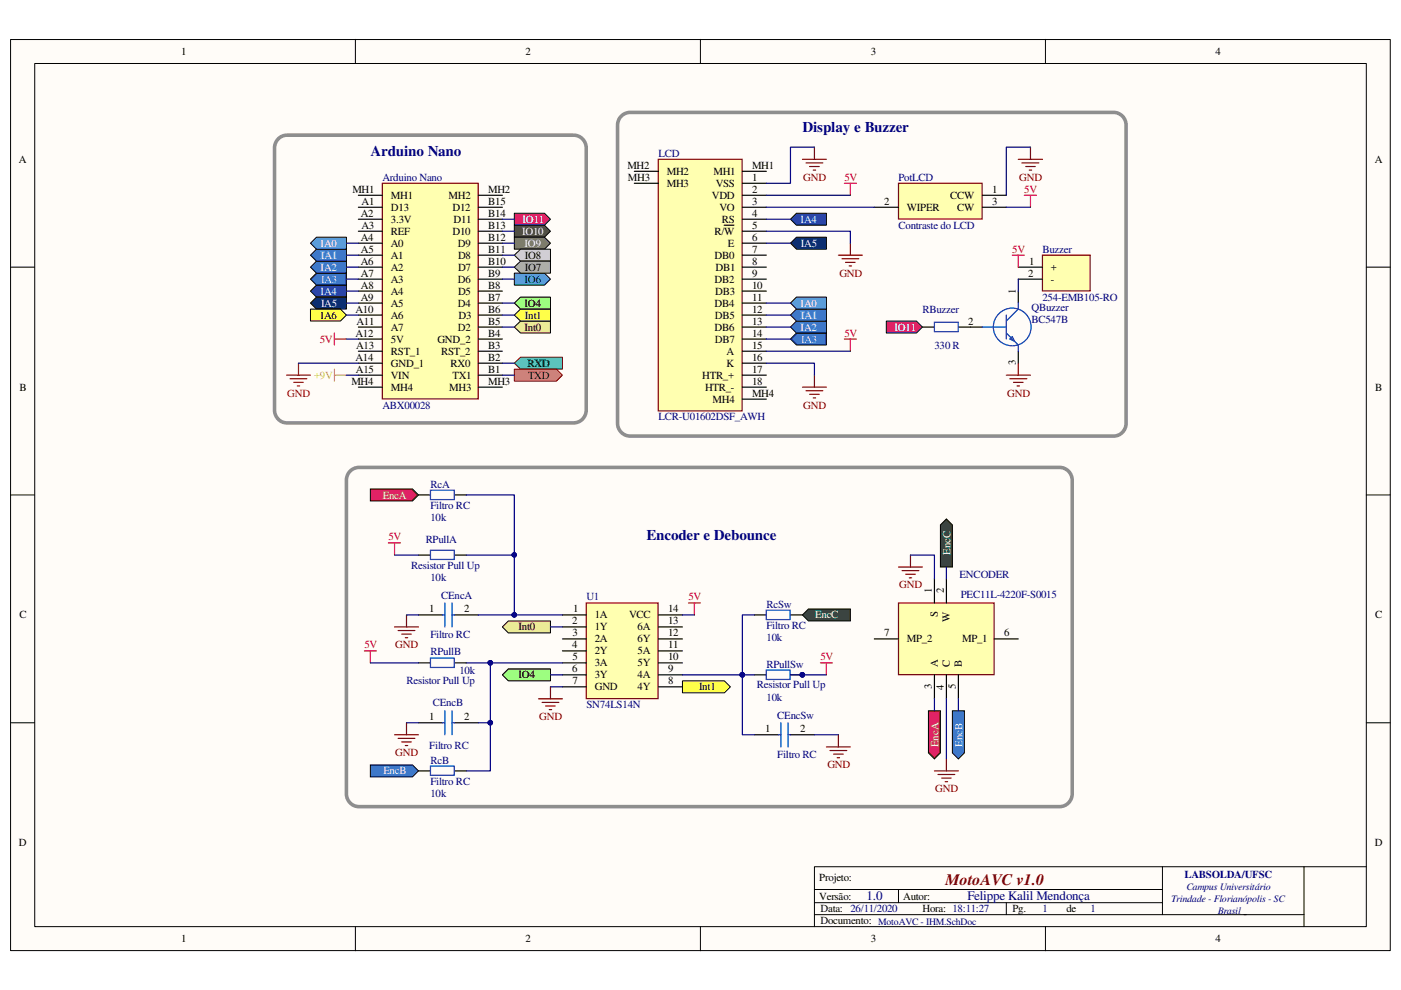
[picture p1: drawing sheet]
<svg xmlns="http://www.w3.org/2000/svg" width="297mm" height="210mm" viewBox="0 0 297 210" stroke-linecap="round" stroke-linejoin="round" font-family="sans-serif">
<path d="M2.3 8.4h292.5v193.1h-292.5z" fill="#fffcf8"/>
<path d="M2.2 8.4h292.6v193.1h-292.6z" fill="none" stroke="#000" stroke-width=".21"/>
<path d="M7.4 13.5h282.3v183h-282.3z" fill="#fffcf8"/>
<g fill="none" stroke="#000" stroke-width=".21">
<path d="M7.4 13.5h282.3v183h-282.3zM75.3 8.3v5.1M148.5 8.3v5.1M221.7 8.3v5.1M2.2 56.6h5.1M289.7 56.6h5.1M2.2 104.9h5.1M289.7 104.9h5.1M2.2 153.2h5.1M289.7 153.2h5.1M75.3 196.5v5.1M148.5 196.5v5.1"/>
<path d="M172.7 188.6h73.8M172.7 193.9h103.8M172.7 191.4h73.8M190.5 188.6v2.8M213.4 191.4v2.5M221.7 196.5v5.1M246.5 183.8v10.1M276.5 183.8v12.7M289.7 183.8h-117v12.7"/>
</g>
<path d="M139.6 33.8h17.7v53.3h-17.7z" fill-rule="evenodd" fill="#ffffb0"/>
<path d="M139.6 33.8h17.7v53.3h-17.7z" fill="none" stroke="#800000" stroke-width=".25"/>
<g fill="none" stroke="#000" stroke-width=".25">
<path d="M134.5 38.9h5.1M134.5 36.3h5.1M157.4 38.9h5.1M157.4 36.3h5.1M153.5 47.8h2.1M157.4 41.4h5.1M157.4 43.9h5.1M157.4 46.5h5.1M157.4 49h5.1M157.4 51.6h5.1M157.4 54.1h5.1M157.4 56.6h5.1"/>
<path d="M157.4 59.2h5.1M157.4 61.7h5.1M157.4 64.3h5.1M157.4 66.8h5.1M157.4 69.3h5.1M157.4 71.9h5.1M157.4 74.5h5.1M157.4 77h5.1M157.4 79.5h5.1M157.4 82.1h5.1M157.4 84.6h5.1"/>
</g>
<path d="M190.5 38.9h17.7v7.5h-17.7z" fill-rule="evenodd" fill="#ffffb0"/>
<path d="M190.5 38.9h17.7v7.5h-17.7z" fill="none" stroke="#800000" stroke-width=".25"/>
<path d="M185.4 43.9h5.1M208.3 41.4h5.1M208.3 43.9h5.1" fill="none" stroke="#000" stroke-width=".25"/>
<path d="M167.6 71.9l1.3-1.3h6.3v2.6h-6.3z" fill-rule="evenodd" fill="#005ae0"/>
<path d="M167.6 71.9l1.3-1.3h6.3v2.6h-6.3z" fill="none" stroke="#000" stroke-width=".21"/>
<path d="M167.6 69.3l1.3-1.2h6.3v2.5h-6.3z" fill-rule="evenodd" fill="#257bff"/>
<path d="M167.6 69.3l1.3-1.2h6.3v2.5h-6.3z" fill="none" stroke="#000" stroke-width=".21"/>
<path d="M167.6 66.8l1.3-1.3h6.3v2.6h-6.3z" fill-rule="evenodd" fill="#3586ff"/>
<path d="M167.6 66.8l1.3-1.3h6.3v2.6h-6.3z" fill="none" stroke="#000" stroke-width=".21"/>
<path d="M167.6 64.3l1.3-1.3h6.3v2.5h-6.3z" fill-rule="evenodd" fill="#5b9dff"/>
<path d="M167.6 64.3l1.3-1.3h6.3v2.5h-6.3z" fill="none" stroke="#000" stroke-width=".21"/>
<path d="M167.6 51.6l1.3-1.3h6.3v2.5h-6.3z" fill-rule="evenodd" fill="#00327b"/>
<path d="M167.6 51.6l1.3-1.3h6.3v2.5h-6.3z" fill="none" stroke="#000" stroke-width=".21"/>
<path d="M131.9 24.4l1.1-.5 .6-.1h102.5a2.68 2.68 0 0 1 2.7 2.7v63.2a2.69 2.69 0 0 1-2.7 2.8h-102.5a2.69 2.69 0 0 1-2.7-2.8v-63.2a2.73 2.73 0 0 1 1-2.1z" fill="none" stroke="#8e8e8e" stroke-width=".76"/>
<g fill="none" stroke="#800000" stroke-width=".25">
<path d="M170.1 33.8h5.1M170.9 34.5h3.6M171.7 35.3h2M172.4 36.1h.5M172.7 31.2v2.6M215.9 33.8h5.1M216.7 34.5h3.6M217.5 35.3h2M218.2 36.1h.5M218.5 31.2v2.6M177.8 54.1h5M178.5 54.9h3.6"/>
<path d="M179.3 55.6h2M180 56.4h.5M180.3 51.6v2.5M172.7 79.5v2.6M170.1 82.1h5.1M170.9 82.8h3.6M171.7 83.6h2M172.4 84.4h.5"/>
</g>
<path d="M167.6 46.5l1.3-1.3h6.3v2.6h-6.3z" fill-rule="evenodd" fill="#0047b2"/>
<path d="M167.6 46.5l1.3-1.3h6.3v2.6h-6.3z" fill="none" stroke="#000" stroke-width=".21"/>
<path d="M81.1 38.9h20.3v45.7h-20.3z" fill-rule="evenodd" fill="#ffffb0"/>
<path d="M81.1 38.9h20.3v45.7h-20.3z" fill="none" stroke="#800000" stroke-width=".25"/>
<g fill="none" stroke="#000" stroke-width=".25">
<path d="M76 43.9h5.1M76 46.5h5.1M76 49h5.1M76 51.6h5.1M76 54.1h5.1M76 56.6h5.1M76 59.2h5.1M76 41.4h5.1M101.4 43.9h5.1M101.4 46.5h5.1M101.4 49h5.1M101.4 51.6h5.1"/>
<path d="M101.4 54.1h5.1M101.4 56.6h5.1M101.4 59.2h5.1M101.4 41.4h5.1M76 61.7h5.1M76 64.3h5.1M76 66.8h5.1M76 69.3h5.1M76 71.9h5.1M76 74.5h5.1M76 77h5.1M76 79.5h5.1"/>
<path d="M101.4 61.7h5.1M101.4 64.3h5.1M101.4 66.8h5.1M101.4 69.3h5.1M101.4 71.9h5.1M101.4 74.5h5.1M101.4 77h5.1M101.4 79.5h5.1M76 82.1h5.1M101.4 82.1h5.1"/>
</g>
<path d="M59.2 29.3l1-.6h.6h60.8a2.69 2.69 0 0 1 2.7 2.7v55.6a2.7 2.7 0 0 1-2.7 2.7h-60.8a2.68 2.68 0 0 1-2.6-2.7v-55.6a2.75 2.75 0 0 1 1-2.1z" fill="none" stroke="#8e8e8e" stroke-width=".76"/>
<path d="M70.9 70.6v2.6M70.9 71.9h2.5" fill="none" stroke="#f00" stroke-width=".25"/>
<path d="M65.8 61.7l1.3-1.2h6.3v2.5h-6.3z" fill-rule="evenodd" fill="#0047b2"/>
<path d="M65.8 61.7l1.3-1.2h6.3v2.5h-6.3z" fill="none" stroke="#000" stroke-width=".21"/>
<path d="M65.8 59.2l1.3-1.3h6.3v2.6h-6.3z" fill-rule="evenodd" fill="#005ae0"/>
<path d="M65.8 59.2l1.3-1.3h6.3v2.6h-6.3z" fill="none" stroke="#000" stroke-width=".21"/>
<path d="M65.8 56.6l1.3-1.2h6.3v2.5h-6.3z" fill-rule="evenodd" fill="#257bff"/>
<path d="M65.8 56.6l1.3-1.2h6.3v2.5h-6.3z" fill="none" stroke="#000" stroke-width=".21"/>
<path d="M65.8 54.1l1.3-1.3h6.3v2.6h-6.3z" fill-rule="evenodd" fill="#3586ff"/>
<path d="M65.8 54.1l1.3-1.3h6.3v2.6h-6.3z" fill="none" stroke="#000" stroke-width=".21"/>
<path d="M65.8 51.6l1.3-1.3h6.3v2.5h-6.3z" fill-rule="evenodd" fill="#5b9dff"/>
<path d="M65.8 51.6l1.3-1.3h6.3v2.5h-6.3z" fill="none" stroke="#000" stroke-width=".21"/>
<path d="M65.8 64.3l1.3-1.3h6.3v2.5h-6.3z" fill-rule="evenodd" fill="#00327b"/>
<path d="M65.8 64.3l1.3-1.3h6.3v2.5h-6.3z" fill="none" stroke="#000" stroke-width=".21"/>
<path d="M109 69.3l1.4-1.2h6.3v2.5h-6.3z" fill-rule="evenodd" fill="#fc9"/>
<path d="M109 69.3l1.4-1.2h6.3v2.5h-6.3z" fill="none" stroke="#000" stroke-width=".21"/>
<path d="M109 66.8l1.4-1.3h6.3v2.6h-6.3z" fill-rule="evenodd" fill="#ffff65"/>
<path d="M109 66.8l1.4-1.3h6.3v2.6h-6.3z" fill="none" stroke="#000" stroke-width=".21"/>
<path d="M109 64.3l1.4-1.3h6.3v2.5h-6.3z" fill-rule="evenodd" fill="#65ff33"/>
<path d="M109 64.3l1.4-1.3h6.3v2.5h-6.3z" fill="none" stroke="#000" stroke-width=".21"/>
<path d="M190.5 127.8h20.3v15.2h-20.3z" fill-rule="evenodd" fill="#ffffb0"/>
<path d="M190.5 127.8h20.3v15.2h-20.3z" fill="none" stroke="#800000" stroke-width=".25"/>
<path d="M185.4 135.5h5.1M198.1 122.8v5M200.7 122.8v5M210.8 135.5h5.1M198.1 143.1v5.1M200.7 143.1v5.1M203.2 143.1v5.1" fill="none" stroke="#000" stroke-width=".25"/>
<path d="M124.3 127.8h15.2v20.3h-15.2z" fill-rule="evenodd" fill="#ffffb0"/>
<path d="M124.3 127.8h15.2v20.3h-15.2z" fill="none" stroke="#800000" stroke-width=".25"/>
<g fill="none" stroke="#000" stroke-width=".25">
<path d="M88.7 117.7h2.6M96.3 117.7h2.6M88.7 130.4h5.1M96.3 130.4h5.1M119.2 130.4h5.1M119.2 132.9h5.1M119.2 135.5h5.1M119.2 138h5.1M139.6 130.4h5.1M139.6 132.9h5.1M139.6 135.5h5.1M139.6 138h5.1"/>
<path d="M88.7 140.5h2.6M88.7 153.2h5.1M96.3 140.5h2.6M96.3 153.2h5.1M119.2 140.5h5.1M119.2 143.1h5.1M119.2 145.6h5.1M139.6 140.5h5.1M139.6 143.1h5.1M139.6 145.6h5.1M159.9 155.8h5.2M167.6 143.1h2.5"/>
<path d="M167.6 155.8h5.1"/>
</g>
<g fill="none" stroke="#00f" stroke-width=".25">
<path d="M91.3 116.7h5v1.9h-5zM91.3 139.5h5v2h-5zM93.8 130.4h.5M94.3 127.8v5.1M95.8 127.8v5.1M95.8 130.4h.5M93.8 153.2h.5M94.3 150.7v5.1M95.8 150.7v5.1M95.8 153.2h.5M165.1 155.8h.5M165.6 153.2v5.2"/>
<path d="M167.1 153.2v5.2M167.1 155.8h.5"/>
</g>
<circle cx="170.1" cy="143.1" r=".49" fill="#000080"/>
<circle cx="170.1" cy="143.1" r=".49" fill="none" stroke="#000080" stroke-width=".21"/>
<path d="M159.9 143.1h2.6" fill="none" stroke="#000" stroke-width=".25"/>
<path d="M162.5 142.1h5v2h-5z" fill="none" stroke="#00f" stroke-width=".25"/>
<circle cx="170.1" cy="143.1" r=".49" fill="#000080"/>
<circle cx="170.1" cy="143.1" r=".49" fill="none" stroke="#000080" stroke-width=".21"/>
<path d="M88.7 104.9h2.6M96.3 104.9h2.6M159.9 130.4h2.6M167.6 130.4h2.5M88.7 163.4h2.6M96.3 163.4h2.6" fill="none" stroke="#000" stroke-width=".25"/>
<path d="M91.3 103.9h5v2h-5zM162.5 129.4h5v2h-5zM91.3 162.4h5v2h-5z" fill="none" stroke="#00f" stroke-width=".25"/>
<path d="M196.8 150.7h2.6v8.9l-1.3 1.3-1.3-1.3z" fill-rule="evenodd" fill="#db331d"/>
<path d="M196.8 150.7h2.6v8.9l-1.3 1.3-1.3-1.3z" fill="none" stroke="#000" stroke-width=".21"/>
<path d="M201.9 150.7h2.6v8.9l-1.3 1.3-1.3-1.3z" fill-rule="evenodd" fill="#1f7fd9"/>
<path d="M201.9 150.7h2.6v8.9l-1.3 1.3-1.3-1.3z" fill="none" stroke="#000" stroke-width=".21"/>
<path d="M199.4 111.3l1.3-1.3 1.2 1.3v8.9h-2.5z" fill-rule="evenodd" fill="#12841d"/>
<path d="M199.4 111.3l1.3-1.3 1.2 1.3v8.9h-2.5z" fill="none" stroke="#000" stroke-width=".21"/>
<path d="M170.1 130.4l1.3-1.3h8.9v2.6h-8.9z" fill-rule="evenodd" fill="#12841d"/>
<path d="M170.1 130.4l1.3-1.3h8.9v2.6h-8.9z" fill="none" stroke="#000" stroke-width=".21"/>
<path d="M78.5 162.2h9l1.2 1.2-1.2 1.3h-9z" fill-rule="evenodd" fill="#1f7fd9"/>
<path d="M78.5 162.2h9l1.2 1.2-1.2 1.3h-9z" fill="none" stroke="#000" stroke-width=".21"/>
<path d="M78.5 103.7h9l1.2 1.2-1.2 1.3h-9z" fill-rule="evenodd" fill="#db331d"/>
<path d="M78.5 103.7h9l1.2 1.2-1.2 1.3h-9z" fill="none" stroke="#000" stroke-width=".21"/>
<path d="M74.4 99.7l1.1-.5 .6-.1h148.6a2.69 2.69 0 0 1 2.6 2.7v66.5a2.7 2.7 0 0 1-2.6 2.7h-148.6a2.69 2.69 0 0 1-2.7-2.7v-66.5a2.73 2.73 0 0 1 1-2.1z" fill="none" stroke="#8e8e8e" stroke-width=".76"/>
<g fill="none" stroke="#800000" stroke-width=".25">
<path d="M193 117.7v2.5M83.6 132.9h5.1M84.4 133.7h3.6M85.2 134.5h2M85.9 135.2h.5M86.2 130.4v2.5M190.5 120.2h5.1M191.3 121h3.5M192 121.8h2.1M192.8 122.5h.5M83.6 155.8h5.1M84.4 156.5h3.6"/>
<path d="M85.2 157.3h2M85.9 158.1h.5M86.2 153.2v2.6M114.2 148.2h5M114.9 148.9h3.6M115.7 149.7h2M116.5 150.5h.5M116.7 145.6v2.6M175.2 158.4h5.1M176 159.1h3.5M176.7 159.9h2.1M177.8 155.8v2.6"/>
<path d="M177.5 160.7h.5M198.1 163.4h5.1M198.9 164.2h3.5M199.6 165h2.1M200.4 165.7h.5M200.7 160.9v2.5"/>
</g>
<path d="M106.5 132.9l1.3-1.2h8.9v2.5h-8.9z" fill-rule="evenodd" fill="#fc9"/>
<path d="M106.5 132.9l1.3-1.2h8.9v2.5h-8.9z" fill="none" stroke="#000" stroke-width=".21"/>
<path d="M144.7 144.4h8.9l1.3 1.2-1.3 1.3h-8.9z" fill-rule="evenodd" fill="#ffff65"/>
<path d="M144.7 144.4h8.9l1.3 1.2-1.3 1.3h-8.9z" fill="none" stroke="#000" stroke-width=".21"/>
<path d="M106.5 143.1l1.3-1.3h8.9v2.6h-8.9z" fill-rule="evenodd" fill="#65ff33"/>
<path d="M106.5 143.1l1.3-1.3h8.9v2.6h-8.9z" fill="none" stroke="#000" stroke-width=".21"/>
<path d="M65.8 65.5h6.4l1.2 1.3-1.2 1.3h-6.4z" fill-rule="evenodd" fill="#ff0"/>
<path d="M65.8 65.5h6.4l1.2 1.3-1.2 1.3h-6.4z" fill="none" stroke="#000" stroke-width=".21"/>
<path d="M109 57.9h6.4l1.3 1.3-1.3 1.3h-6.4z" fill-rule="evenodd" fill="#3cf"/>
<path d="M109 57.9h6.4l1.3 1.3-1.3 1.3h-6.4z" fill="none" stroke="#000" stroke-width=".21"/>
<path d="M109 45.2h6.4l1.3 1.3-1.3 1.3h-6.4z" fill-rule="evenodd" fill="#f0f"/>
<path d="M109 45.2h6.4l1.3 1.3-1.3 1.3h-6.4z" fill="none" stroke="#000" stroke-width=".21"/>
<path d="M60.7 79.5h5.1M63.3 77v2.5M61.5 80.3h3.6M62.3 81.1h2M63 81.8h.5" fill="none" stroke="#900" stroke-width=".25"/>
<path d="M82.3 115.1h2.6M83.6 115.1v2.6M77.3 138h2.5M78.5 138v2.5M146 127.8h2.5M147.2 127.8v2.6M173.9 140.5h2.6M175.2 140.5v2.6" fill="none" stroke="#f00" stroke-width=".25"/>
<path d="M70.9 78.3v2.5M70.9 79.5h2.5" fill="none" stroke="#f93" stroke-width=".25"/>
<path d="M221 54.1h10.1v7.6h-10.1z" fill-rule="evenodd" fill="#ffffb0"/>
<path d="M221 54.1h10.1v7.6h-10.1z" fill="none" stroke="#800000" stroke-width=".25"/>
<path d="M215.9 56.6h5.1M215.9 59.2h5.1M205.7 69.3h2.6M215.9 61.7v2.6M215.9 74.5v2.5" fill="none" stroke="#000" stroke-width=".25"/>
<g fill="none" stroke="#00f" stroke-width=".25">
<path d="M208.3 69.3h5.1M213.4 66.8v5.1M213.4 70.6l2.5 2.6v1.3M214.1 71.9l.5-.5 .5 1zM215.9 64.3v1.2l-2.5 2.6"/>
<circle cx="214.6" cy="69.3" r="4"/>
</g>
<path d="M187.9 68.1h6.4l1.3 1.2-1.3 1.3h-6.4z" fill-rule="evenodd" fill="#f0f"/>
<path d="M187.9 68.1h6.4l1.3 1.2-1.3 1.3h-6.4z" fill="none" stroke="#000" stroke-width=".21"/>
<path d="M213.4 79.5h5.1M215.9 77v2.5M214.1 80.3h3.6M214.9 81.1h2M215.6 81.8h.6" fill="none" stroke="#800000" stroke-width=".25"/>
<path d="M195.6 69.3h2.5M203.2 69.3h2.5" fill="none" stroke="#000" stroke-width=".25"/>
<path d="M198.1 68.3h5.1v2h-5.1z" fill="none" stroke="#00f" stroke-width=".25"/>
<path d="M179 38.9h2.6M180.3 38.9v2.5M214.6 54.1h2.6M215.9 54.1v2.5M217.2 41.4h2.5M218.5 41.4v2.5M179 71.9h2.6M180.3 71.9v2.6" fill="none" stroke="#f00" stroke-width=".25"/>
<path d="M109 77l1.4-1.3h8.8v2.6h-8.8z" fill-rule="evenodd" fill="#0f9"/>
<path d="M109 77l1.4-1.3h8.8v2.6h-8.8z" fill="none" stroke="#800000" stroke-width=".21"/>
<path d="M109 78.3h9l1.2 1.2-1.2 1.3h-9z" fill-rule="evenodd" fill="#ff7b80"/>
<path d="M109 78.3h9l1.2 1.2-1.2 1.3h-9z" fill="none" stroke="#800000" stroke-width=".21"/>
<path d="M109 47.8h6.4l1.3 1.2-1.3 1.3h-6.4z" fill-rule="evenodd" fill="#505050"/>
<path d="M109 47.8h6.4l1.3 1.2-1.3 1.3h-6.4z" fill="none" stroke="#000" stroke-width=".21"/>
<path d="M109 50.3h6.4l1.3 1.3-1.3 1.2h-6.4z" fill-rule="evenodd" fill="#707070"/>
<path d="M109 50.3h6.4l1.3 1.3-1.3 1.2h-6.4z" fill="none" stroke="#000" stroke-width=".21"/>
<path d="M109 54.1l1.4-1.3h6.3v2.6h-6.3z" fill-rule="evenodd" fill="#d0d0d0"/>
<path d="M109 54.1l1.4-1.3h6.3v2.6h-6.3z" fill="none" stroke="#000" stroke-width=".21"/>
<path d="M109 56.6l1.4-1.2h6.3v2.5h-6.3z" fill-rule="evenodd" fill="#b0b0b0"/>
<path d="M109 56.6l1.4-1.2h6.3v2.5h-6.3z" fill="none" stroke="#000" stroke-width=".21"/>
<g fill="none" stroke="#000080" stroke-width=".25">
<path d="M172.7 31.2h-5.1v7.7h-5.1M218.5 31.2h-5.1v10.2M73.4 51.6h2.6M73.4 54.1h2.6M73.4 56.6h2.6M73.4 59.2h2.6M162.5 49h17.8v2.6M162.5 43.9h22.9M162.5 46.5h5.1M162.5 51.6h5.1M162.5 41.4h17.8M213.4 43.9h5.1"/>
<path d="M73.4 64.3h2.6M73.4 61.7h2.6M106.5 64.3h2.5M106.5 66.8h2.5M106.5 69.3h2.5M162.5 77h10.2v2.5M162.5 64.3h5.1M162.5 66.8h5.1M162.5 71.9h5.1M162.5 69.3h5.1M162.5 74.5h17.8M83.6 117.7h5.1"/>
<path d="M98.9 117.7h10.1v12.7h-7.6M116.7 132.9h2.5M144.7 130.4h2.5M116.7 145.6h2.5"/>
</g>
<circle cx="109" cy="117.6" r=".47" fill="#000080"/>
<circle cx="109" cy="117.6" r=".47" fill="none" stroke="#000080" stroke-width=".21"/>
<circle cx="109" cy="130.4" r=".48" fill="#000080"/>
<circle cx="109" cy="130.4" r=".48" fill="none" stroke="#000080" stroke-width=".21"/>
<path d="M109 130.4h10.2" fill="none" stroke="#000080" stroke-width=".25"/>
<circle cx="109" cy="130.4" r=".48" fill="#000080"/>
<circle cx="109" cy="130.4" r=".48" fill="none" stroke="#000080" stroke-width=".21"/>
<path d="M104 140.5v12.7h-2.6" fill="none" stroke="#000080" stroke-width=".25"/>
<circle cx="103.9" cy="153.2" r=".49" fill="#000080"/>
<circle cx="103.9" cy="153.2" r=".49" fill="none" stroke="#000080" stroke-width=".21"/>
<circle cx="103.9" cy="140.5" r=".49" fill="#000080"/>
<circle cx="103.9" cy="140.5" r=".49" fill="none" stroke="#000080" stroke-width=".21"/>
<path d="M167.6 143.1h7.6" fill="none" stroke="#000080" stroke-width=".25"/>
<circle cx="170.1" cy="143.1" r=".49" fill="#000080"/>
<circle cx="170.1" cy="143.1" r=".49" fill="none" stroke="#000080" stroke-width=".21"/>
<path d="M98.9 104.9h10.1v12.8" fill="none" stroke="#000080" stroke-width=".25"/>
<circle cx="109" cy="117.6" r=".47" fill="#000080"/>
<circle cx="109" cy="117.6" r=".47" fill="none" stroke="#000080" stroke-width=".21"/>
<path d="M104 153.2v10.2h-5.1" fill="none" stroke="#000080" stroke-width=".25"/>
<circle cx="103.9" cy="153.2" r=".49" fill="#000080"/>
<circle cx="103.9" cy="153.2" r=".49" fill="none" stroke="#000080" stroke-width=".21"/>
<path d="M159.9 130.4h-2.5v12.7" fill="none" stroke="#000080" stroke-width=".25"/>
<circle cx="157.4" cy="143.1" r=".49" fill="#000080"/>
<circle cx="157.4" cy="143.1" r=".49" fill="none" stroke="#000080" stroke-width=".21"/>
<path d="M200.7 120.2v2.6M144.7 143.1h12.7M198.1 148.2v2.5M203.2 148.2v2.5" fill="none" stroke="#000080" stroke-width=".25"/>
<circle cx="157.4" cy="143.1" r=".49" fill="#000080"/>
<circle cx="157.4" cy="143.1" r=".49" fill="none" stroke="#000080" stroke-width=".21"/>
<path d="M159.9 143.1h-2.5v12.7h2.5" fill="none" stroke="#000080" stroke-width=".25"/>
<circle cx="157.4" cy="143.1" r=".49" fill="#000080"/>
<circle cx="157.4" cy="143.1" r=".49" fill="none" stroke="#000080" stroke-width=".21"/>
<g fill="none" stroke="#000080" stroke-width=".25">
<path d="M106.5 59.2h2.5M106.5 46.5h2.5M63.3 77h12.7M73.4 79.5h2.6M73.4 66.8h2.6M73.4 71.9h2.6M106.5 79.5h2.5M193 117.7h5.1v5.1M86.2 130.4h2.5M78.5 140.5h10.2M86.2 153.2h2.5M98.9 140.5h20.3"/>
<path d="M116.7 143.1h2.5M172.7 155.8h5.1M200.7 148.2v12.7"/>
</g>
<circle cx="103.9" cy="140.5" r=".49" fill="#000080"/>
<circle cx="103.9" cy="140.5" r=".49" fill="none" stroke="#000080" stroke-width=".21"/>
<path d="M106.5 49h2.5M106.5 51.6h2.5M106.5 54.1h2.5M106.5 56.6h2.5M215.9 59.2v2.5M106.5 77h2.5" fill="none" stroke="#000080" stroke-width=".25"/>
<text font-size="3.4" fill="#800000" x="200.3" y="187.7">MotoAVC v1.0</text>
<g font-size="3.2" fill="#000080">
<text x="170.1" y="28">Display e Buzzer</text>
<text x="78.6" y="33.1">Arduino Nano</text>
<text x="137.1" y="114.5">Encoder e Debounce</text>
</g>
<g font-size="2.8" fill="#000080">
<text x="183.7" y="190.8">1.0</text>
<text x="205.1" y="190.8">Felippe Kalil Mendonça</text>
</g>
<g font-size="2.3">
<text x="38.4" y="11.6">1</text>
<text x="111.4" y="11.6">2</text>
<text x="184.7" y="11.6">3</text>
<text x="257.7" y="11.6">4</text>
<text x="4" y="34.5">A</text>
<text x="133" y="35.8">MH2</text>
<text x="159.5" y="35.8">MH1</text>
<text x="291.5" y="34.5">A</text>
<text x="74.7" y="40.9">MH1</text>
<text x="103.5" y="40.9">MH2</text>
<text x="133.1" y="38.3">MH3</text>
<text x="141.4" y="37">MH2</text>
<text x="141.4" y="39.6">MH3</text>
<text x="151.3" y="37">MH1</text>
<text x="151.8" y="39.6">VSS</text>
<text x="159.5" y="38.3">1</text>
<text x="159.5" y="40.9">2</text>
<text x="210.4" y="40.9">1</text>
<text x="76.5" y="45.9">A2</text>
<text x="76.7" y="43.4">A1</text>
<text x="82.9" y="44.7">D13</text>
<text x="82.9" y="47.2">3.3V</text>
<text x="82.9" y="42.1">MH1</text>
<text x="95.1" y="42.1">MH2</text>
<text x="95.9" y="44.7">D12</text>
<text x="96.1" y="47.2">D11</text>
<text x="103.5" y="45.9">B14</text>
<text x="103.5" y="43.4">B15</text>
<text x="151" y="42.1">VDD</text>
<text x="152.5" y="44.7">VO</text>
<text x="153.1" y="47.2">RS</text>
<text x="159.5" y="43.4">3</text>
<text x="159.5" y="45.9">4</text>
<text x="187.4" y="43.4">2</text>
<text x="192.3" y="44.7">WIPER</text>
<text x="201.5" y="42.1">CCW</text>
<text x="202.9" y="44.7">CW</text>
<text x="210.4" y="43.4">3</text>
<text x="76.5" y="51">A4</text>
<text x="76.5" y="53.6">A5</text>
<text x="76.6" y="48.5">A3</text>
<text x="82.9" y="49.7">REF</text>
<text x="82.9" y="52.3">A0</text>
<text x="95.9" y="49.7">D10</text>
<text x="97.1" y="52.3">D9</text>
<text x="103.5" y="53.6">B11</text>
<text x="103.5" y="51">B12</text>
<text x="103.5" y="48.5">B13</text>
<text x="151.5" y="49.7">R/W</text>
<text x="154.3" y="52.3">E</text>
<text x="159.5" y="51">6</text>
<text x="159.5" y="48.5">5</text>
<text x="159.5" y="53.6">7</text>
<text x="76.5" y="56.1">A6</text>
<text x="76.5" y="58.7">A7</text>
<text x="82.9" y="54.8">A1</text>
<text x="82.9" y="57.4">A2</text>
<text x="82.9" y="59.9">A3</text>
<text x="97.1" y="59.9">D6</text>
<text x="97.1" y="57.4">D7</text>
<text x="97.1" y="54.8">D8</text>
<text x="103.5" y="56.1">B10</text>
<text x="103.5" y="58.7">B9</text>
<text x="111.2" y="59.9">IO6</text>
<text x="111.2" y="54.8">IO8</text>
<text x="111.2" y="57.4">IO7</text>
<text x="151.5" y="54.8">DB0</text>
<text x="151.5" y="59.9">DB2</text>
<text x="151.7" y="57.4">DB1</text>
<text x="159.5" y="56.1">8</text>
<text x="159.5" y="58.7">9</text>
<text x="218" y="58.7">2</text>
<text x="218.2" y="56.1">1</text>
<text x="222.8" y="57.4">+</text>
<text x="222.8" y="59.9">-</text>
<text x="76.5" y="63.8">A9</text>
<text x="76.5" y="61.2">A8</text>
<text x="82.9" y="62.5">A4</text>
<text x="82.9" y="65">A5</text>
<text x="97.1" y="65">D4</text>
<text x="97.2" y="62.5">D5</text>
<text x="103.5" y="61.2">B8</text>
<text x="103.5" y="63.8">B7</text>
<text x="111.2" y="65">IO4</text>
<text x="151.5" y="65">DB4</text>
<text x="151.6" y="62.5">DB3</text>
<text x="159.5" y="61.2">10</text>
<text x="159.5" y="63.8">11</text>
<text x="215.4" y="62.3" transform="rotate(-90 215.4 62.3)">1</text>
<text x="68" y="67.6">IA6</text>
<text x="75.4" y="66.3">A10</text>
<text x="75.4" y="71.4">A12</text>
<text x="75.6" y="68.8">A11</text>
<text x="82.9" y="67.6">A6</text>
<text x="82.9" y="70.1">A7</text>
<text x="97.1" y="70.1">D2</text>
<text x="97.2" y="67.6">D3</text>
<text x="103.5" y="68.8">B5</text>
<text x="103.5" y="66.3">B6</text>
<text x="103.5" y="71.4">B4</text>
<text x="111.2" y="70.1">Int0</text>
<text x="111.3" y="67.6">Int1</text>
<text x="151.5" y="70.1">DB6</text>
<text x="151.6" y="67.6">DB5</text>
<text x="159.5" y="66.3">12</text>
<text x="159.5" y="71.4">14</text>
<text x="159.5" y="68.8">13</text>
<text x="205.3" y="68.8">2</text>
<text x="75.4" y="76.5">A14</text>
<text x="75.5" y="73.9">A13</text>
<text x="82.9" y="72.6">5V</text>
<text x="82.9" y="75.2">RST_1</text>
<text x="82.9" y="77.7">GND_1</text>
<text x="92.7" y="72.6">GND_2</text>
<text x="93.5" y="75.2">RST_2</text>
<text x="95.5" y="77.7">RX0</text>
<text x="103.5" y="76.5">B2</text>
<text x="103.5" y="73.9">B3</text>
<text x="111.8" y="77.7">RXD</text>
<text x="151.6" y="72.6">DB7</text>
<text x="154" y="75.2">A</text>
<text x="154" y="77.7">K</text>
<text x="159.5" y="73.9">15</text>
<text x="159.5" y="76.5">16</text>
<text x="215.4" y="77.4" transform="rotate(-90 215.4 77.4)">3</text>
<text x="4.1" y="82.8">B</text>
<text x="74.5" y="81.5">MH4</text>
<text x="75.5" y="79">A15</text>
<text x="82.9" y="80.3">VIN</text>
<text x="82.9" y="82.8">MH4</text>
<text x="95.2" y="82.8">MH3</text>
<text x="95.9" y="80.3">TX1</text>
<text x="103.5" y="79">B1</text>
<text x="103.5" y="81.5">MH3</text>
<text x="112" y="80.3">TXD</text>
<text x="148.9" y="80.3">HTR_+</text>
<text x="149.5" y="82.8">HTR_-</text>
<text x="159.5" y="79">17</text>
<text x="159.5" y="81.5">18</text>
<text x="291.6" y="82.8">B</text>
<text x="151.1" y="85.3">MH4</text>
<text x="159.5" y="84.1">MH4</text>
<text x="197.6" y="125.8" transform="rotate(-90 197.6 125.8)">1</text>
<text x="200.1" y="125.8" transform="rotate(-90 200.1 125.8)">2</text>
<text x="4.1" y="131.1">C</text>
<text x="91" y="129.8">1</text>
<text x="98.4" y="129.8">2</text>
<text x="121.5" y="129.8">1</text>
<text x="126.2" y="131.1">1A</text>
<text x="133.4" y="131.1">VCC</text>
<text x="141.6" y="129.8">14</text>
<text x="198.8" y="130.7" transform="rotate(-90 198.8 130.7)">S</text>
<text x="201.4" y="131.8" transform="rotate(-90 201.4 131.8)">W</text>
<text x="291.6" y="131.1">C</text>
<text x="109.9" y="133.6">Int0</text>
<text x="121.3" y="132.4">2</text>
<text x="121.3" y="137.5">4</text>
<text x="121.4" y="134.9">3</text>
<text x="126.2" y="133.6">1Y</text>
<text x="126.2" y="136.2">2A</text>
<text x="135.2" y="133.6">6A</text>
<text x="135.2" y="136.2">6Y</text>
<text x="141.6" y="132.4">13</text>
<text x="141.6" y="134.9">12</text>
<text x="141.6" y="137.5">11</text>
<text x="187.5" y="134.9">7</text>
<text x="192.3" y="136.2">MP_2</text>
<text x="204" y="136.2">MP_1</text>
<text x="212.9" y="134.9">6</text>
<text x="109.9" y="143.8">IO4</text>
<text x="121.3" y="142.6">6</text>
<text x="121.4" y="140">5</text>
<text x="126.2" y="138.7">2Y</text>
<text x="126.2" y="141.3">3A</text>
<text x="126.2" y="143.8">3Y</text>
<text x="135.2" y="138.7">5A</text>
<text x="135.2" y="141.3">5Y</text>
<text x="135.2" y="143.8">4A</text>
<text x="141.6" y="140">10</text>
<text x="141.6" y="142.6">9</text>
<text x="198.8" y="141.4" transform="rotate(-90 198.8 141.4)">A</text>
<text x="201.4" y="141.4" transform="rotate(-90 201.4 141.4)">C</text>
<text x="203.9" y="141.4" transform="rotate(-90 203.9 141.4)">B</text>
<text x="121.4" y="145.1">7</text>
<text x="126.2" y="146.4">GND</text>
<text x="135.2" y="146.4">4Y</text>
<text x="141.6" y="145.1">8</text>
<text x="148.2" y="146.4">Int1</text>
<text x="197.6" y="146.1" transform="rotate(-90 197.6 146.1)">3</text>
<text x="200.1" y="146.2" transform="rotate(-90 200.1 146.2)">4</text>
<text x="202.6" y="146.1" transform="rotate(-90 202.6 146.1)">5</text>
<text x="91" y="152.7">1</text>
<text x="98.4" y="152.7">2</text>
<text x="162.2" y="155.3">1</text>
<text x="169.6" y="155.3">2</text>
<text x="4" y="179.4">D</text>
<text x="291.5" y="179.4">D</text>
<text x="173.7" y="190.9">Versão:</text>
<text x="173.7" y="186.8">Projeto:</text>
<text x="191.5" y="190.9">Autor:</text>
<text x="173.9" y="193.4">Data: 26/11/2020</text>
<text x="173.9" y="196">Documento: MotoAVC - IHM.SchDoc</text>
<text x="195.6" y="193.4">Hora: 18:11:27</text>
<text x="214.7" y="193.4">Pg.</text>
<text x="226.1" y="193.4">de</text>
<text x="38.4" y="199.8">1</text>
<text x="111.4" y="199.8">2</text>
<text x="184.7" y="199.8">3</text>
<text x="257.7" y="199.8">4</text>
</g>
<g font-size="2.3" fill="#000080">
<text x="139.6" y="33.2">LCD</text>
<text x="81.1" y="38.3">Arduino Nano</text>
<text x="190.5" y="38.3">PotLCD</text>
<text x="190.5" y="48.5">Contraste do LCD</text>
<text x="221" y="53.6">Buzzer</text>
<text x="221" y="63.8">254-EMB105-RO</text>
<text x="195.6" y="66.3">RBuzzer</text>
<text x="218.7" y="66">QBuzzer</text>
<text x="218.7" y="68.6">BC547B</text>
<text x="198.1" y="73.9">330 R</text>
<text x="81.1" y="86.6">ABX00028</text>
<text x="139.6" y="89.2">LCR-U01602DSF_AWH</text>
<text x="91.3" y="103.4">RcA</text>
<text x="91.3" y="108">Filtro RC</text>
<text x="91.3" y="110.5">10k</text>
<text x="90.3" y="115.1">RPullA</text>
<text x="87.2" y="120.7">Resistor Pull Up</text>
<text x="91.3" y="123.2">10k</text>
<text x="203.5" y="122.5">ENCODER</text>
<text x="93.6" y="127">CEncA</text>
<text x="124.4" y="127.3">U1</text>
<text x="162.5" y="128.8">RcSw</text>
<text x="203.7" y="126.8">PEC11L-4220F-S0015</text>
<text x="91.3" y="135.2">Filtro RC</text>
<text x="162.5" y="135.9">10k</text>
<text x="162.5" y="133.4">Filtro RC</text>
<text x="91.3" y="139">RPullB</text>
<text x="97.4" y="142.8">10k</text>
<text x="162.5" y="141.6">RPullSw</text>
<text x="86.2" y="145.1">Resistor Pull Up</text>
<text x="91.8" y="149.7">CEncB</text>
<text x="160.5" y="145.9">Resistor Pull Up</text>
<text x="162.5" y="148.7">10k</text>
<text x="124.4" y="150.2">SN74LS14N</text>
<text x="164.8" y="152.5">CEncSw</text>
<text x="91" y="158.8">Filtro RC</text>
<text x="91.3" y="161.9">RcB</text>
<text x="164.8" y="160.6">Filtro RC</text>
<text x="91.3" y="166.5">Filtro RC</text>
<text x="91.3" y="169">10k</text>
<text x="251.1" y="186.1">LABSOLDA/UFSC</text>
<text x="221" y="193.4">1</text>
<text x="231.2" y="193.4">1</text>
</g>
<g font-size="2.3" fill="#800000">
<text x="170.3" y="38.3">GND</text>
<text x="216.1" y="38.3">GND</text>
<text x="178" y="58.7">GND</text>
<text x="170.3" y="86.6">GND</text>
<text x="213.6" y="84.1">GND</text>
<text x="190.7" y="124.8">GND</text>
<text x="83.8" y="137.5">GND</text>
<text x="114.3" y="152.7">GND</text>
<text x="83.8" y="160.4">GND</text>
<text x="175.4" y="162.9">GND</text>
<text x="198.3" y="168">GND</text>
</g>
<g font-size="2.3" fill="#f00">
<text x="179" y="38.3">5V</text>
<text x="217.2" y="40.9">5V</text>
<text x="214.6" y="53.6">5V</text>
<text x="179" y="71.4">5V</text>
<text x="67.8" y="72.6">5V</text>
<text x="82.3" y="114.6">5V</text>
<text x="146" y="127.3">5V</text>
<text x="77.3" y="137.5">5V</text>
<text x="173.9" y="140">5V</text>
</g>
<g font-size="2.3" fill="#fff">
<text x="110.8" y="47.2">IO11</text>
<text x="169.8" y="47.2">IA4</text>
<text x="68" y="52.3">IA0</text>
<text x="110.7" y="49.7">IO10</text>
<text x="111.2" y="52.3">IO9</text>
<text x="169.8" y="52.3">IA5</text>
<text x="68" y="57.4">IA2</text>
<text x="68.1" y="59.9">IA3</text>
<text x="68.1" y="54.8">IA1</text>
<text x="68" y="62.5">IA4</text>
<text x="68.1" y="65">IA5</text>
<text x="169.8" y="65">IA0</text>
<text x="169.8" y="70.1">IA2</text>
<text x="169.9" y="67.6">IA1</text>
<text x="189.7" y="70.1">IO11</text>
<text x="169.8" y="72.6">IA3</text>
<text x="81.1" y="105.7">EncA</text>
<text x="201.5" y="117.6" transform="rotate(-90 201.5 117.6)">EncC</text>
<text x="172.8" y="131.1">EncC</text>
<text x="199" y="158.4" transform="rotate(-90 199 158.4)">EncA</text>
<text x="204" y="158.3" transform="rotate(-90 204 158.3)">EncB</text>
<text x="81.3" y="164.2">EncB</text>
</g>
<text font-size="2.3" fill="#f93" x="66.6" y="80.3">+9V</text>
<text font-size="2.3" fill="#900" x="60.9" y="84.1">GND</text>
<g font-size="2.1" fill="#000080">
<text x="248.3" y="191.2">Trindade - Florianópolis - SC</text>
<text x="251.5" y="188.6">Campus Universitário</text>
<text x="258.2" y="193.8">Brasil</text>
</g>
</svg>
